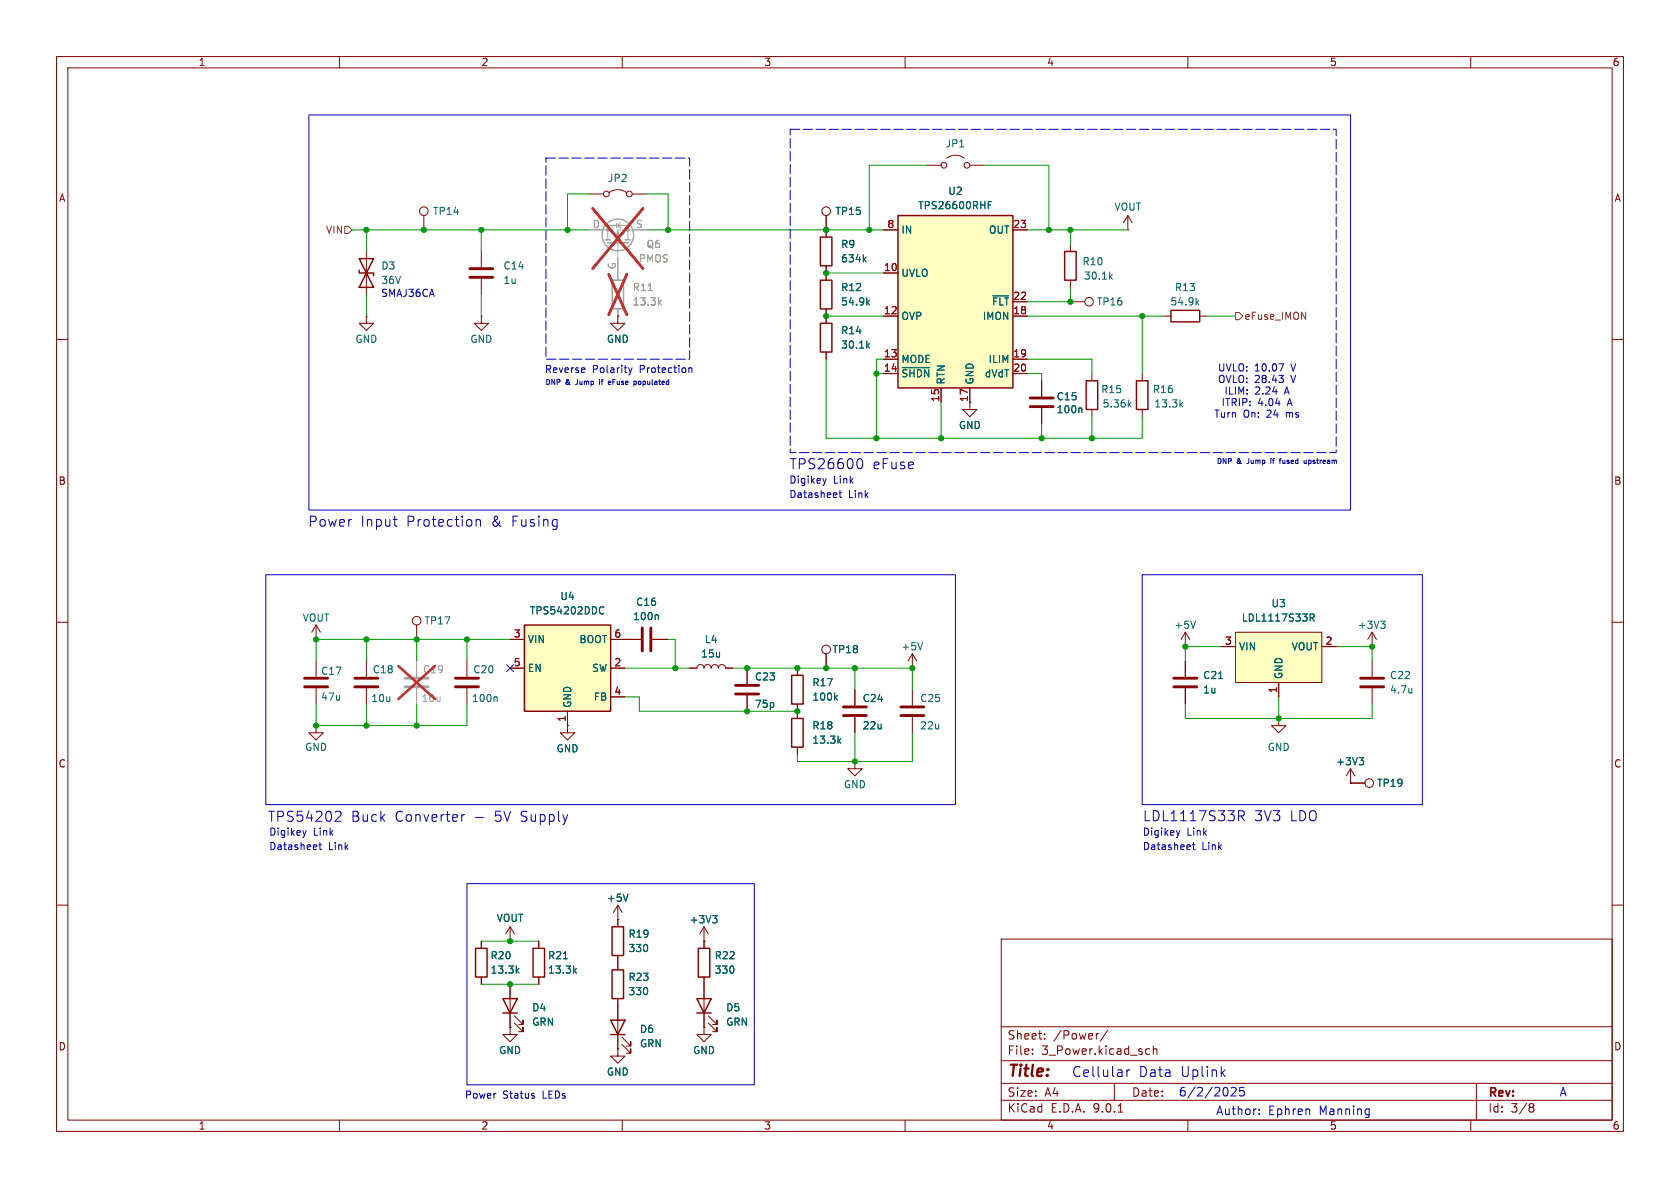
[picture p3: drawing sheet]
<svg xmlns="http://www.w3.org/2000/svg" width="297mm" height="210mm" viewBox="0 0 297 210" stroke-linecap="round" stroke-linejoin="round" font-family="sans-serif">
<g fill="none" stroke="#840000" stroke-width=".18">
<path d="M10 10h277v190h-277zM12 12h273v186h-273zM60 10v2M110 10v2M160 10v2M210 10v2M260 10v2M10 60h2M285 60h2M10 110h2M285 110h2M238.8 138.4h.1"/>
<path d="M238.8 135.9l-.8 1.3M238.8 135.9l.7 1.3M238.8 135.9v2.5M10 160h2M177 166h108v32h-108zM285 160h2M60 198v2M110 198v2M160 198v2M177 194.5h108M177 191.5h108M177 187.5h108"/>
<path d="M177 181.5h108M182.5 186.3v.1M182.5 185.5v.1M184.7 183.6v.1M184.7 182.8v.1M194.2 182.7l-.2 .1M195.8 182.1l-1.3 2M197 191.5v3M197.7 196.6h.8M202.7 186.3h.5M202.7 185.5h.5M203.9 185.5l.2-.1 .4 .1v.9"/>
<path d="M203.9 184.9v1.5M210 198v2M260 198v2M261 191.5v6.5M270.6 195.1l.4 .1 .2 .2-.3 .3M270.6 195.7h.3M270.9 195.7l.2 .2 .1 .4-.2 .2-.4 .1"/>
</g>
<path d="M240.3 133.9h.8l-.5 .5M240.8 134.4l.3 .3v.3l-.3 .2" fill="none" stroke="#006464" stroke-width=".18"/>
<path d="M218.4 111.8h15.3v8.9h-15.3z" fill="#ffffc2"/>
<g fill="none" stroke="#840000" stroke-width=".18">
<path d="M189.2 53.3h2.6M189.2 43.2v1.3M189.2 49.5v1.3M209.5 114.3h.1M209.5 111.8l-.7 1.2M209.5 111.8l.8 1.2M209.5 111.8v2.5M209.5 116.8v2.8M215.9 114.3h2.5M218.4 111.8h15.3v8.9h-15.3zM233.7 114.3h2.5M209.5 121.7v2.8"/>
<path d="M226.1 127v1.3h1.2l-1.2 1.2-1.3-1.2h1.3M226.1 127h.1M226.1 120.7v2.5M238.8 138.4h2.5M90.2 166.4h.1M90.2 163.8l-.8 1.3M90.2 163.8l.7 1.3M90.2 163.8v2.6M90.2 174v7.6M90.9 179.6l1.6 1.5v-.8v.8h-.8M109.2 162.6h.1M109.2 160l-.7 1.3"/>
<path d="M109.2 160l.8 1.3M109.2 160v3.8M109.2 168.9v1.3M124.5 166.4h.1M124.5 163.8l-.8 1.3M124.5 163.8l.7 1.3M124.5 163.8v2.6M90.2 181.6v1.3h1.2l-1.2 1.3-1.3-1.3h1.3M90.2 181.6h.1M90.9 180.8l1.6 1.6v-.8v.8h-.8M124.5 181.6v1.3h1.2l-1.2 1.3-1.3-1.3h1.3M124.5 181.6h.1"/>
<circle cx="192.5" cy="53.3" r=".76"/>
<circle cx="242.1" cy="138.4" r=".76"/>
</g>
<path d="M196.3 48.9l.3 .4M196.6 48.5l-.4 .5M211.4 109.8l-.5 1.3M215.4 120h.8M231.6 109.2l.6-.1 .1-.1v-.3l-.7-.2v1.3M231.9 109.2l.4 .6M111 158.1l-.4 1.2M126 161.9h.8l-.5 .5M126.5 162.4l.3 .2v.3l-.3 .2" fill="none" stroke="#006464" stroke-width=".18"/>
<path d="M207.5 119.9h4.1M207.5 121.4h4.1" fill="none" stroke="#840000" stroke-width=".51"/>
<path d="M188.2 44.5h2v5h-2zM88.9 176.5h2.5l-1.2 2.6zM88.9 179.1h2.5M108.2 163.8h2v5.1h-2z" fill="none" stroke="#840000" stroke-width=".25"/>
<path d="M158.7 38.1h20.4v30.5h-20.4z" fill="#ffffc2"/>
<path d="M158.7 38.1h20.4v30.5h-20.4zM145 57.2h2.1v5h-2.1zM145 49.5h2.1v5.1h-2.1zM207 54.9h5.1v2h-5.1zM84.1 167.6h2v5.1h-2z" fill="none" stroke="#840000" stroke-width=".25"/>
<g fill="none" stroke="#840000" stroke-width=".18">
<path d="M163.8 29.2h2.6M167.4 27.9a2.54 2.54 0 0 1 3 0M171.4 29.2h2.6M146 48.3v1.2M146 54.6v2.6M156.2 40.6h2.5M156.2 48.3h2.5M156.2 55.9h2.5M179.1 40.6h2.5M179.1 55.9h2.5M179.1 53.3h2.5M205.7 55.9h1.3"/>
<path d="M212.1 55.9h1.3M146 62.2v1.3M156.2 63.5h2.5M156.2 66h2.5M166.4 68.6v2.5M171.4 68.6v3.8h1.3l-1.3 1.3-1.2-1.3h1.2M179.1 63.5h2.5M179.1 66h2.5M184.1 67.3v2.8M184.1 72.1v2.8M55.9 113h.1M55.9 110.5l-.8 1.3"/>
<path d="M55.9 110.5l.7 1.3M55.9 110.5v2.5M64.8 116.8v2.8M73.7 110.5v2.5M82.5 116.8v2.8M110.5 113h2.8M115.3 113h2.8M242.6 114.3h.1M242.6 111.8l-.8 1.2M242.6 111.8l.7 1.2M242.6 111.8v2.5M242.6 116.8v2.8"/>
<path d="M55.9 128.3v1.2h1.2l-1.2 1.3-1.3-1.3h1.3M55.9 128.3h.1M64.8 121.7v2.8M82.5 121.7v2.8M242.6 121.7v2.8M85.1 166.4v1.2M85.1 172.7v1.3"/>
<circle cx="166.9" cy="29.2" r=".51"/>
<circle cx="170.9" cy="29.2" r=".51"/>
<circle cx="73.7" cy="109.7" r=".76"/>
</g>
<g fill="none" stroke="#006464" stroke-width=".18">
<path d="M174.7 36.2h.4M174.7 35.6h.6M153.4 53.4l.3 .5M153.7 53.1l-.5 .5M175.5 52.3h2.8M211.6 53.4l.3 .5M211.9 53.1l-.4 .5M153.4 61.1l.3 .4M153.7 60.7l-.5 .5M159.5 65h4.9M191.1 72.1l.2 .2v.7M116.2 108.7l.2 .2v.6"/>
<path d="M244.1 109.8h.8l-.5 .5M244.6 110.3l.3 .2v.3l-.3 .3M87.7 123.2l.2 .2v.6M249.6 121.7v.8M249.6 122.4h-.1M91.4 171.5l.3 .5M91.7 171.2l-.4 .5"/>
</g>
<path d="M71.6 119.9h4.1M71.6 121.4h4.1" fill="none" stroke="#a1a1a1" stroke-width=".51"/>
<path d="M73.7 116.8v2.8M73.7 121.7v2.8" fill="none" stroke="#a1a1a1" stroke-width=".18"/>
<path d="M70.4 117.7l6.5 5.9M76.9 117.7l-6.5 5.9" fill="none" stroke="#e12e31" stroke-width=".46"/>
<path d="M182.1 70.4h4.1M182.1 71.9h4.1M62.7 119.9h4.1M80.5 119.9h4.1M113.5 111v4.1M115.1 111v4.1M240.5 119.9h4.1M62.7 121.4h4.1M80.5 121.4h4.1M240.5 121.4h4.1" fill="none" stroke="#840000" stroke-width=".51"/>
<path d="M92.7 110.5h15.2v15.2h-15.2z" fill="#ffffc2"/>
<g fill="none" stroke="#840000" stroke-width=".25">
<path d="M63.5 45.7h2.5l-2.5 5.1h2.5zM63.5 47.8v.5h2.5v.5M145 41.9h2.1v5.1h-2.1zM192 67.3h2.1v5.1h-2.1zM200.9 67.3h2v5.1h-2zM92.7 110.5h15.2v15.2h-15.2zM140 119.4h2v5.1h-2zM140 127h2v5.1h-2zM94.2 167.6h2.1v5.1h-2.1zM108.2 171.5h2v5h-2zM123.2 176.5h2.5l-1.2 2.6zM123.2 179.1h2.5"/>
<path d="M123.4 167.6h2.1v5.1h-2.1zM107.9 180.3h2.6l-1.3 2.6zM107.9 182.9h2.6"/>
</g>
<g fill="none" stroke="#840000" stroke-width=".18">
<path d="M74.9 38.1v2.5M104.1 34.3h2.6M107.7 34a2.54 2.54 0 0 1 3 0M111.8 34.3h2.5M146.1 38.1l-.1 3.8M199.4 38.1l-.8 1.3M199.4 38.1l.8 1.3M199.4 38.1v2.5M64.8 55.9v1.3h1.2l-1.2 1.2-1.3-1.2h1.3M64.8 55.9h.1M64.8 44.5v7.6M85.1 55.9v1.3h1.3l-1.3 1.2-1.3-1.2h1.3"/>
<path d="M85.1 55.9h.1M85.1 44.5v2.7M85.1 49.3v2.8M109.2 55.9v1.3h1.3l-1.3 1.2-1.3-1.2h1.3M109.2 55.9h.1M146 47v2.5M146 54.6v2.6M156.2 40.6h2.5M156.2 48.3h2.5M156.2 55.9h2.5M179.1 40.6h2.5M179.1 55.9h2.5"/>
<path d="M179.1 53.3h2.5M199.4 40.6h.1M146 62.2v1.3M156.2 63.5h2.5M156.2 66h2.5M166.4 68.6v2.5M171.4 68.6v2.5M179.1 63.5h2.5M179.1 66h2.5M184.1 67.3v2.8M184.1 72.1v2.8M193 66v1.3"/>
<path d="M193 72.4v1.3M201.9 66v1.3M201.9 72.4v1.3M55.9 116.8v2.8M90.2 113h2.5M90.2 118.1h2.5M107.9 113h5.4M107.9 118.1h2.6M115.3 113h2.8M121.9 118.1h1.3a.64 .64 0 0 1 .6-.6 .64 .64 0 0 1 .7 .6 .64 .64 0 0 1 .6-.6 .64 .64 0 0 1 .6 .6 .64 .64 0 0 1 .7-.6 .64 .64 0 0 1 .6 .6 .64 .64 0 0 1 .6-.6 .64 .64 0 0 1 .7 .6h1.2M132.1 118.1v2.8M141 118.1v1.3"/>
<path d="M146 115.6v2.5M161.3 118.1h.1M161.3 115.6v2.5M161.3 115.6l-.8 1.2M161.3 115.6l.8 1.2M209.5 116.8v2.8M215.9 114.3h2.5M233.7 114.3h2.5M55.9 121.7v2.8M100.3 128.3v1.2h1.3l-1.3 1.3-1.2-1.3h1.2M100.3 128.3h.1M100.3 125.7v2.6"/>
<path d="M107.9 123.2h2.6M132.1 122.9v2.8M141 124.5v2.5M141 132.1v1.3M151.1 134.6v1.3h1.3l-1.3 1.3-1.2-1.3h1.2M151.1 134.6h.1M151.1 121.9v2.8M151.1 126.7v2.8M161.3 121.9v2.8M161.3 126.7v2.8M209.5 121.7v2.8M226.1 120.7v2.5"/>
<path d="M238.8 138.4h.1M238.8 138.4h2.5M85.1 166.4v1.2M85.1 172.7v1.3M90.2 166.4h.1M90.2 174v2.5M90.2 179.1v2.5M95.2 166.4v1.2M95.2 172.7v1.3M109.2 162.6h.1M109.2 162.6v1.2M109.2 168.9v2.6"/>
<path d="M109.2 176.5v8.9M124.5 166.4h.1M124.5 166.4v1.2M124.5 172.7v8.9M125.2 179.6l1.5 1.5v-.8v.8h-.7M90.2 181.6h.1M109.2 185.4v1.3h1.3l-1.3 1.3-1.3-1.3h1.3M109.2 185.4h.1M110 184.7l1.5 1.5v-.8v.8h-.8M110 183.4l1.5 1.5v-.7v.7h-.8M124.5 181.6h.1M125.2 180.8l1.5 1.6v-.8v.8h-.7"/>
<circle cx="74.9" cy="37.3" r=".76"/>
<circle cx="107.2" cy="34.3" r=".51"/>
<circle cx="111.3" cy="34.3" r=".51"/>
<circle cx="146.1" cy="37.3" r=".76"/>
<circle cx="146" cy="114.8" r=".76"/>
</g>
<g fill="none" stroke="#006464" stroke-width=".18">
<path d="M174.7 36.2h.4M174.7 35.6h.6M152.8 45.8l.3 .5M153.1 45.5l-.5 .4M153.4 53.4l.3 .5M153.7 53.1l-.5 .5M175.5 52.3h2.8M153.4 61.1l.3 .4M153.7 60.7l-.5 .5M159.5 65h4.9M191.1 72.1l.2 .2v.7M199.6 71.5l.3 .5"/>
<path d="M199.9 71.1l-.4 .5M208.7 71.5l.4 .5M209.1 71.1l-.5 .5M106.2 107.3h.3l.2 .1M106.7 108.4l-.2 .1h-.3M116.2 108.7l.2 .2v.6M163.1 113.6l-.4 1.3M215.4 120h.8M231.6 109.2l.6-.1 .1-.1v-.3l-.7-.2v1.3M231.9 109.2l.4 .6M147.7 123.3l.3 .5M148 122.9l-.4 .5"/>
<path d="M148.3 130.9l.3 .5M148.6 130.5l-.4 .5M240.3 133.9h.8l-.5 .5M240.8 134.4l.3 .3v.3l-.3 .2M111 158.1l-.4 1.2M91.4 171.5l.3 .5M91.7 171.2l-.4 .5M99.6 169.5h.7M101.5 171.5l.4 .5M101.9 171.2l-.5 .5M126 161.9h.8l-.5 .5M126.5 162.4l.3 .2v.3l-.3 .2"/>
</g>
<path d="M83.1 47.5h4M83.1 49h4M53.8 119.9h4.1M53.8 121.4h4.1M130 121.2h4.1M130 122.7h4.1M149.1 125h4.1M149.1 126.5h4.1M159.3 125h4M159.3 126.5h4" fill="none" stroke="#840000" stroke-width=".51"/>
<g fill="none" stroke="#a1a1a1" stroke-width=".25">
<path d="M106.9 42.4h1M107.3 42.9h3.8M108.2 49.5h2v5.1h-2zM108.7 42.4h1M110.5 42.4h1"/>
<circle cx="109.2" cy="41.5" r="2.79"/>
</g>
<path d="M109 39.5l.6 .4-.6 .4zM109.5 39.4l.1 .1v.8l.1 .1M104.1 40.6h3.3M107.4 42.4v-2.5h3.6v2.5M109.2 42.9v6.6M109.2 54.6v1.3M114.3 40.6h-5.1v1.8" fill="none" stroke="#a1a1a1" stroke-width=".18"/>
<g fill="#a1a1a1" stroke="#a1a1a1" stroke-width=".18">
<path d="M109.2 40.9l.4 1h-.8z"/>
<circle cx="107.4" cy="40.6" r=".25"/>
<circle cx="111" cy="40.6" r=".25"/>
</g>
<path d="M104.8 36.9l8.9 10.6M113.7 36.9l-8.9 10.6M107.6 48.5l3.2 7.2M110.8 48.5l-3.2 7.2" fill="none" stroke="#e12e31" stroke-width=".46"/>
<path d="M114.6 51.4h.7M116.5 53.4l.4 .5M116.9 53.1l-.5 .5" fill="none" stroke="#989898" stroke-width=".18"/>
<path d="M61 40h.6l.6 .6-.6 .7h-.6zM218.4 55.2h.7l.6 .7-.6 .6h-.7z" fill="none" stroke="#725600" stroke-width=".18"/>
<g fill="none" stroke="#009600" stroke-width=".18">
<path d="M104.1 34.3h-3.8v6.3M114.3 34.3h3.8v6.3M163.8 29.2h-10.1v11.4M174 29.2h11.4v11.4M62.2 40.6h41.9M64.8 40.6v3.9M64.8 52.1v3.8M85.1 40.6v3.9M85.1 52.1v3.8M114.3 40.6h41.9M146 48.3h10.2M146 55.9h10.2"/>
<path d="M181.6 40.6h17.8M181.6 55.9h24.1M189.2 40.6v2.6M189.2 50.8v2.5h-7.6M201.9 55.9v10.1M213.4 55.9h5M146 63.5v14h55.9v-3.8M154.9 66h1.3M156.2 63.5h-1.3v14M166.4 71.1v6.4M181.6 63.5h11.4v2.5M181.6 66h2.5v1.3"/>
<path d="M184.1 74.9v2.6M193 73.7v3.8M64.8 113v3.8M73.7 113v3.8M82.5 113v3.8M90.2 113h-34.3v3.8M110.5 118.1h11.4M118.1 113h1.3v5.1M129.5 118.1h31.8v3.8M151.1 118.1v3.8M215.9 114.3h-6.4v2.5M236.2 114.3h6.4v2.5"/>
<path d="M55.9 124.5v3.8h26.6v-3.8M64.8 124.5v3.8M73.7 124.5v3.8M110.5 123.2h2.5v2.5h28M151.1 129.5v5.1M161.3 129.5v5.1h-20.3v-1.2M209.5 124.5v2.5h33.1v-2.5M226.1 123.2v3.8M85.1 166.4h10.1M85.1 174h10.1"/>
</g>
<path d="M89.6 117.5l1.2 1.2M90.8 117.5l-1.2 1.2" fill="none" stroke="#000084" stroke-width=".18"/>
<g fill="none" stroke="#0000c2" stroke-width=".18">
<path d="M54.6 20.3h184.2v69.9h-184.2zM103.3 65.1l.1 .2-.6 .1M105.9 67.1l.1 .1M106 67.1v.1M106 67.4v.6M107.5 67.7l.5-.1-.1-.2h-.2l-.2 .1 .1 .4h.3M111.1 65l.3 .9M111.4 65.9l-.3 .4M111.7 65l-.3 .9M112.2 67.4l.3 .1v.4l-.3 .1M121.8 65v.9M121.8 65.1l.2-.1 .3 .1v.8"/>
<path d="M226.1 64.3h.8l-.5 1.3M226.1 66.4h.8l-.4 .4M226.8 66.9l.1 .2-.1 .5M69.5 91.8h.7M69.9 92.9l.3 .1M84.2 92a.44 .44 0 0 1 .7 .1v.9M84.2 91.8v1.2M146.1 84.6l-.3 .8M148.3 87.1h.5M148.5 86.7v1.1l.3 .2M151.9 81.1h.2a1.11 1.11 0 0 1 0 1.8h-.2M224.7 81.1h.1"/>
<path d="M224.7 81.3v.6M226.1 81.3h.4M226.5 81.1l-.2 .1v.7M230.5 81.3l.1 .6h.3M230.9 81.3v.6M47 101.6h121.9v40.6h-121.9zM201.9 101.6h49.6v40.6h-49.6zM54.1 146.8l-.3 .8M56.4 149.3h.5M56.5 148.9v1.1l.4 .2M59.5 143.4l.6 .1a.48 .48 0 0 1 .1 .7l-1 1h1.1M81.6 144v1.2"/>
<path d="M82.1 144l-.3 .1-.2 .2M82.5 156.2h50.8v35.6h-50.8zM208.6 146.8l-.3 .8M210.8 149.3h.5M211 148.9v1.1l.3 .2M219 144.2h.6a.48 .48 0 0 0 .4-.4 .48 .48 0 0 0-.4-.5h-.6v1.8M219.4 144.2l.6 .9M94.3 193.7l.2 .2-.2 .2M94.3 193.3h.2M199.2 189.1v1.2M199.7 189.1l-.3 .1-.2 .3M216.1 189.6l.5 .7"/>
<path d="M216.6 189.1l-.7 .7M217.7 192.4l.5-.2 .3 .2v.3l-.9 1h.9M219.9 192.2h-.7l-.1 .7 .2-.1 .5 .1 .2 .2-.1 .5-.2 .1-.6-.1M222.6 196.9v.1M222.6 196.1v.1M241.9 196l.2 .1M242.1 196l-.1 1.4M242.1 197h-.2"/>
</g>
<path d="M96.5 27.9h25.4v35.6h-25.4zM139.7 22.9h96.5v57.1h-96.5z" fill="none" stroke="#0000c2" stroke-width=".18" stroke-dasharray="1.7 .6"/>
<g fill="#009600" stroke="#009600" stroke-width=".18">
<circle cx="209.5" cy="114.3" r=".46"/>
<circle cx="226.1" cy="127" r=".46"/>
<circle cx="242.6" cy="114.3" r=".46"/>
<circle cx="154.9" cy="66" r=".46"/>
<circle cx="100.3" cy="40.6" r=".46"/>
<circle cx="201.9" cy="55.9" r=".46"/>
<circle cx="185.4" cy="40.6" r=".46"/>
<circle cx="193" cy="77.5" r=".46"/>
<circle cx="189.2" cy="53.3" r=".46"/>
<circle cx="189.2" cy="40.6" r=".46"/>
<circle cx="166.4" cy="77.5" r=".46"/>
<circle cx="154.9" cy="77.5" r=".46"/>
<circle cx="184.1" cy="77.5" r=".46"/>
<circle cx="161.3" cy="118.1" r=".46"/>
<circle cx="90.2" cy="166.4" r=".46"/>
<circle cx="90.2" cy="174" r=".46"/>
<circle cx="64.8" cy="113" r=".46"/>
<circle cx="55.9" cy="113" r=".46"/>
<circle cx="73.7" cy="113" r=".46"/>
<circle cx="55.9" cy="128.3" r=".46"/>
<circle cx="82.5" cy="113" r=".46"/>
<circle cx="73.7" cy="128.3" r=".46"/>
<circle cx="119.4" cy="118.1" r=".46"/>
<circle cx="132.1" cy="125.7" r=".46"/>
<circle cx="132.1" cy="118.1" r=".46"/>
<circle cx="141" cy="118.1" r=".46"/>
<circle cx="141" cy="125.7" r=".46"/>
<circle cx="146" cy="118.1" r=".46"/>
<circle cx="151.1" cy="134.6" r=".46"/>
<circle cx="151.1" cy="118.1" r=".46"/>
<circle cx="64.8" cy="128.3" r=".46"/>
<circle cx="146" cy="55.9" r=".46"/>
<circle cx="118.1" cy="40.6" r=".46"/>
<circle cx="146" cy="40.6" r=".46"/>
<circle cx="146.1" cy="40.6" r=".46"/>
<circle cx="146" cy="48.3" r=".46"/>
<circle cx="153.7" cy="40.6" r=".46"/>
<circle cx="64.8" cy="40.6" r=".46"/>
<circle cx="85.1" cy="40.6" r=".46"/>
<circle cx="74.9" cy="40.6" r=".46"/>
</g>
<text font-size="2.8" fill="#840000" x="178" y="190.9">Title:</text>
<g font-size="2.5" fill="#0000c2">
<text x="139.4" y="83.2">TPS26600</text>
<text x="154.2" y="83.2">eFuse</text>
<text x="54.4" y="93.3">Power</text>
<text x="63.7" y="93.3">Input</text>
<text x="71.8" y="93.3">Protection</text>
<text x="86.9" y="93.3">&amp;</text>
<text x="90.6" y="93.3">Fusing</text>
<text x="47.2" y="145.5">TPS54202</text>
<text x="62" y="145.5">Buck</text>
<text x="69.8" y="145.5">Converter</text>
<text x="83.9" y="145.5">-</text>
<text x="87.5" y="145.5">5V Supply</text>
<text x="201.9" y="145.4">LDL1117S33R</text>
<text x="221.7" y="145.4">3V3</text>
<text x="228" y="145.4">LDO</text>
<text x="189.4" y="190.6">Cellular</text>
<text x="201.3" y="190.6">Data</text>
<text x="208.8" y="190.6">Uplink</text>
</g>
<g font-size="2.1" fill="#840000">
<text x="178" y="184">Sheet:</text>
<text x="186.2" y="184">/Power/</text>
<text x="178" y="186.7">File:</text>
<text x="184.1" y="186.7">3_Power.kicad_sch</text>
<text x="178" y="196.9">KiCad</text>
<text x="178" y="194.1">Size:</text>
<text x="184.7" y="194.1">A4</text>
<text x="185.7" y="196.9">E.D.A.</text>
<text x="193.3" y="196.9">9.0.1</text>
<text x="200" y="194.1">Date:</text>
<text x="263" y="194.3">Rev:</text>
<text x="263" y="196.9">Id:</text>
<text x="267.1" y="196.9">3/8</text>
</g>
<g font-size="2.1" fill="#0000c2">
<text x="208.3" y="194">6/2/2025</text>
<text x="214.9" y="197.3">Author:</text>
<text x="224.2" y="197.3">Ephren</text>
<text x="233.3" y="197.3">Manning</text>
<text x="275.6" y="194">A</text>
</g>
<g font-size="1.8" fill="#840000">
<text x="35" y="11.9">1</text>
<text x="85" y="11.9">2</text>
<text x="135" y="11.9">3</text>
<text x="185" y="11.9">4</text>
<text x="235" y="11.9">5</text>
<text x="285" y="11.9">6</text>
<text x="10.3" y="35.9">A</text>
<text x="285.3" y="35.9">A</text>
<text x="171.2" y="71.2" transform="rotate(-90 171.2 71.2)">17</text>
<text x="10.3" y="85.9">B</text>
<text x="285.3" y="85.9">B</text>
<text x="10.3" y="135.9">C</text>
<text x="285.3" y="135.9">C</text>
<text x="10.3" y="185.9">D</text>
<text x="285.3" y="185.9">D</text>
<text x="35" y="199.9">1</text>
<text x="85" y="199.9">2</text>
<text x="135" y="199.9">3</text>
<text x="185" y="199.9">4</text>
<text x="235" y="199.9">5</text>
<text x="285" y="199.9">6</text>
</g>
<g font-size="1.8" fill="#006464">
<text x="167.1" y="26.3">JP1</text>
<text x="107.4" y="32.4">JP2</text>
<text x="167.5" y="34.6">U2</text>
<text x="76.5" y="38.2">TP14</text>
<text x="147.6" y="38.2">TP15</text>
<text x="159.3" y="41.5">IN</text>
<text x="162.2" y="37.2">TPS26600RHF</text>
<text x="174.7" y="41.5">OUT</text>
<text x="196.9" y="37.4">VOUT</text>
<text x="67.3" y="47.9">D3</text>
<text x="88.9" y="47.9">C14</text>
<text x="148.6" y="44">R9</text>
<text x="148.6" y="46.6">634k</text>
<text x="191.3" y="47.1">R10</text>
<text x="67.3" y="50.4">36V</text>
<text x="88.9" y="50.4">1u</text>
<text x="148.6" y="51.7">R12</text>
<text x="159.3" y="49.1">UVLO</text>
<text x="191.5" y="49.6">30.1k</text>
<text x="207.6" y="51.7">R13</text>
<text x="148.6" y="59.3">R14</text>
<text x="148.6" y="54.2">54.9k</text>
<text x="159.3" y="56.7">OVP</text>
<text x="173.6" y="56.7">IMON</text>
<text x="175.3" y="54.2">~{FLT}</text>
<text x="193.8" y="54.2">TP16</text>
<text x="206.8" y="54.2">54.9k</text>
<text x="62.7" y="60.8">GND</text>
<text x="83.1" y="60.8">GND</text>
<text x="107.2" y="60.8">GND</text>
<text x="148.6" y="61.8">30.1k</text>
<text x="159.3" y="64.4">MODE</text>
<text x="174.7" y="64.4">ILIM</text>
<text x="159.3" y="66.9">~{SHDN}</text>
<text x="167.2" y="68.1" transform="rotate(-90 167.2 68.1)">RTN</text>
<text x="172.3" y="68.1" transform="rotate(-90 172.3 68.1)">GND</text>
<text x="174" y="66.9">dVdT</text>
<text x="186.7" y="71">C15</text>
<text x="194.6" y="69.7">R15</text>
<text x="203.7" y="69.7">R16</text>
<text x="169.4" y="76">GND</text>
<text x="186.7" y="73.3">100n</text>
<text x="194.8" y="72.2">5.36k</text>
<text x="204" y="72.2">13.3k</text>
<text x="99" y="106.3">U4</text>
<text x="112.4" y="107.3">C16</text>
<text x="224.7" y="107.5">U3</text>
<text x="53.4" y="110.1">VOUT</text>
<text x="74.9" y="110.6">TP17</text>
<text x="93.2" y="113.9">VIN</text>
<text x="93.6" y="108.8">TPS54202DDC</text>
<text x="102.3" y="113.9">BOOT</text>
<text x="111.8" y="109.8">100n</text>
<text x="124.5" y="113.9">L4</text>
<text x="207.5" y="111.4">+5V</text>
<text x="219.4" y="110.1">LDL1117S33R</text>
<text x="239.9" y="111.4">+3V3</text>
<text x="56.7" y="119.5">C17</text>
<text x="65.8" y="119.2">C18</text>
<text x="83.6" y="119.2">C20</text>
<text x="93.2" y="119">EN</text>
<text x="104.6" y="119">SW</text>
<text x="123.8" y="116.4">15u</text>
<text x="147.1" y="115.7">TP18</text>
<text x="159.3" y="115.2">+5V</text>
<text x="218.9" y="115.2">VIN</text>
<text x="228.3" y="115.2">VOUT</text>
<text x="56.7" y="124.1">47u</text>
<text x="65.5" y="124.3">10u</text>
<text x="83.3" y="124.3">100n</text>
<text x="101.2" y="125.2" transform="rotate(-90 101.2 125.2)">GND</text>
<text x="104.9" y="124.1">FB</text>
<text x="133.4" y="120.5">C23</text>
<text x="133.4" y="125.3">75p</text>
<text x="143.5" y="121.5">R17</text>
<text x="143.5" y="124.1">100k</text>
<text x="152.4" y="124.3">C24</text>
<text x="162.6" y="124.3">C25</text>
<text x="212.6" y="122.8">1u</text>
<text x="212.6" y="120.2">C21</text>
<text x="226.9" y="120.1" transform="rotate(-90 226.9 120.1)">GND</text>
<text x="245.6" y="120.2">C22</text>
<text x="245.6" y="122.8">4.7u</text>
<text x="143.5" y="129.1">R18</text>
<text x="143.5" y="131.7">13.3k</text>
<text x="152.4" y="129.1">22u</text>
<text x="162.6" y="129.1">22u</text>
<text x="53.8" y="132.9">GND</text>
<text x="98.3" y="133.2">GND</text>
<text x="224" y="132.9">GND</text>
<text x="236.1" y="135.5">+3V3</text>
<text x="149.1" y="139.5">GND</text>
<text x="243.3" y="139.3">TP19</text>
<text x="107.2" y="159.6">+5V</text>
<text x="87.7" y="163.2">VOUT</text>
<text x="111" y="166">R19</text>
<text x="121.8" y="163.4">+3V3</text>
<text x="86.6" y="169.8">R20</text>
<text x="86.6" y="172.3">13.3k</text>
<text x="96.8" y="169.8">R21</text>
<text x="96.8" y="172.3">13.3k</text>
<text x="111" y="168.5">330</text>
<text x="111" y="173.6">R23</text>
<text x="126.2" y="172.3">330</text>
<text x="126.2" y="169.8">R22</text>
<text x="94" y="179">D4</text>
<text x="111" y="176.1">330</text>
<text x="128.3" y="179">D5</text>
<text x="94" y="181.5">GRN</text>
<text x="113" y="182.8">D6</text>
<text x="113" y="185.3">GRN</text>
<text x="128.3" y="181.5">GRN</text>
<text x="88.1" y="186.5">GND</text>
<text x="107.2" y="190.3">GND</text>
<text x="122.4" y="186.5">GND</text>
</g>
<g font-size="1.8" fill="#725600">
<text x="57.5" y="41.5">VIN</text>
<text x="219.9" y="56.7">eFuse_IMON</text>
</g>
<g font-size="1.8" fill="#989898">
<text x="104.7" y="40.4">D</text>
<text x="112.3" y="40.4">S</text>
<text x="109" y="47.7" transform="rotate(-90 109 47.7)">G</text>
<text x="112.8" y="46.6">PMOS</text>
<text x="114.2" y="44">Q6</text>
<text x="111.8" y="51.7">R11</text>
<text x="111.8" y="54.2">13.3k</text>
<text x="74.7" y="119.2">C19</text>
<text x="74.4" y="124.3">10u</text>
</g>
<g font-size="1.8" fill="#a90000">
<text x="156.8" y="40.4">8</text>
<text x="179" y="40.4">23</text>
<text x="156.2" y="48">10</text>
<text x="179" y="53.1">22</text>
<text x="156.2" y="55.6">12</text>
<text x="179" y="55.6">18</text>
<text x="156.2" y="63.2">13</text>
<text x="156.2" y="65.8">14</text>
<text x="179" y="63.2">19</text>
<text x="179" y="65.8">20</text>
<text x="166.1" y="71.2" transform="rotate(-90 166.1 71.2)">15</text>
<text x="90.7" y="112.8">3</text>
<text x="108.5" y="112.8">6</text>
<text x="90.7" y="117.9">5</text>
<text x="108.5" y="117.9">2</text>
<text x="216.5" y="114">3</text>
<text x="234.2" y="114">2</text>
<text x="108.5" y="122.9">4</text>
<text x="225.8" y="122.6" transform="rotate(-90 225.8 122.6)">1</text>
<text x="100.1" y="127.7" transform="rotate(-90 100.1 127.7)">1</text>
</g>
<g font-size="1.8" fill="#0000c2">
<text x="67.3" y="52.7">SMAJ36CA</text>
<text x="215.2" y="65.9">UVLO:</text>
<text x="221.8" y="65.9">10.07</text>
<text x="228.4" y="65.9">V</text>
<text x="96.2" y="66.1">Reverse</text>
<text x="104.7" y="66.1">Polarity</text>
<text x="113.2" y="66.1">Protection</text>
<text x="215.2" y="67.9">OVLO: 28.43</text>
<text x="216.4" y="70">ILIM:</text>
<text x="221.8" y="70">2.24</text>
<text x="227.2" y="70">A</text>
<text x="228.4" y="67.9">V</text>
<text x="214.6" y="74">Turn</text>
<text x="215.9" y="72">ITRIP:</text>
<text x="219.8" y="74">On:</text>
<text x="222.4" y="72">4.04</text>
<text x="224" y="74">24</text>
<text x="227.6" y="74">ms</text>
<text x="227.8" y="72">A</text>
<text x="139.4" y="85.7">Digikey</text>
<text x="139.4" y="88.2">Datasheet</text>
<text x="147.3" y="85.7">Link</text>
<text x="150" y="88.2">Link</text>
<text x="47.5" y="147.9">Digikey</text>
<text x="55.4" y="147.9">Link</text>
<text x="201.9" y="147.9">Digikey</text>
<text x="209.8" y="147.9">Link</text>
<text x="47.5" y="150.5">Datasheet</text>
<text x="58" y="150.5">Link</text>
<text x="201.9" y="150.5">Datasheet</text>
<text x="212.5" y="150.5">Link</text>
<text x="82.1" y="194.4">Power</text>
<text x="88.9" y="194.4">Status</text>
<text x="96" y="194.4">LEDs</text>
</g>
<g font-size="1.2" fill="#0000c2">
<text x="96.3" y="68.2">DNP</text>
<text x="100" y="68.2">&amp;</text>
<text x="102" y="68.2">Jump</text>
<text x="106.5" y="68.2">if</text>
<text x="108.4" y="68.2">eFuse</text>
<text x="113.1" y="68.2">populated</text>
<text x="215" y="82.2">DNP</text>
<text x="218.7" y="82.2">&amp;</text>
<text x="220.7" y="82.2">Jump</text>
<text x="225.1" y="82.2">if</text>
<text x="227" y="82.2">fused</text>
<text x="231.6" y="82.2">upstream</text>
</g>
</svg>
